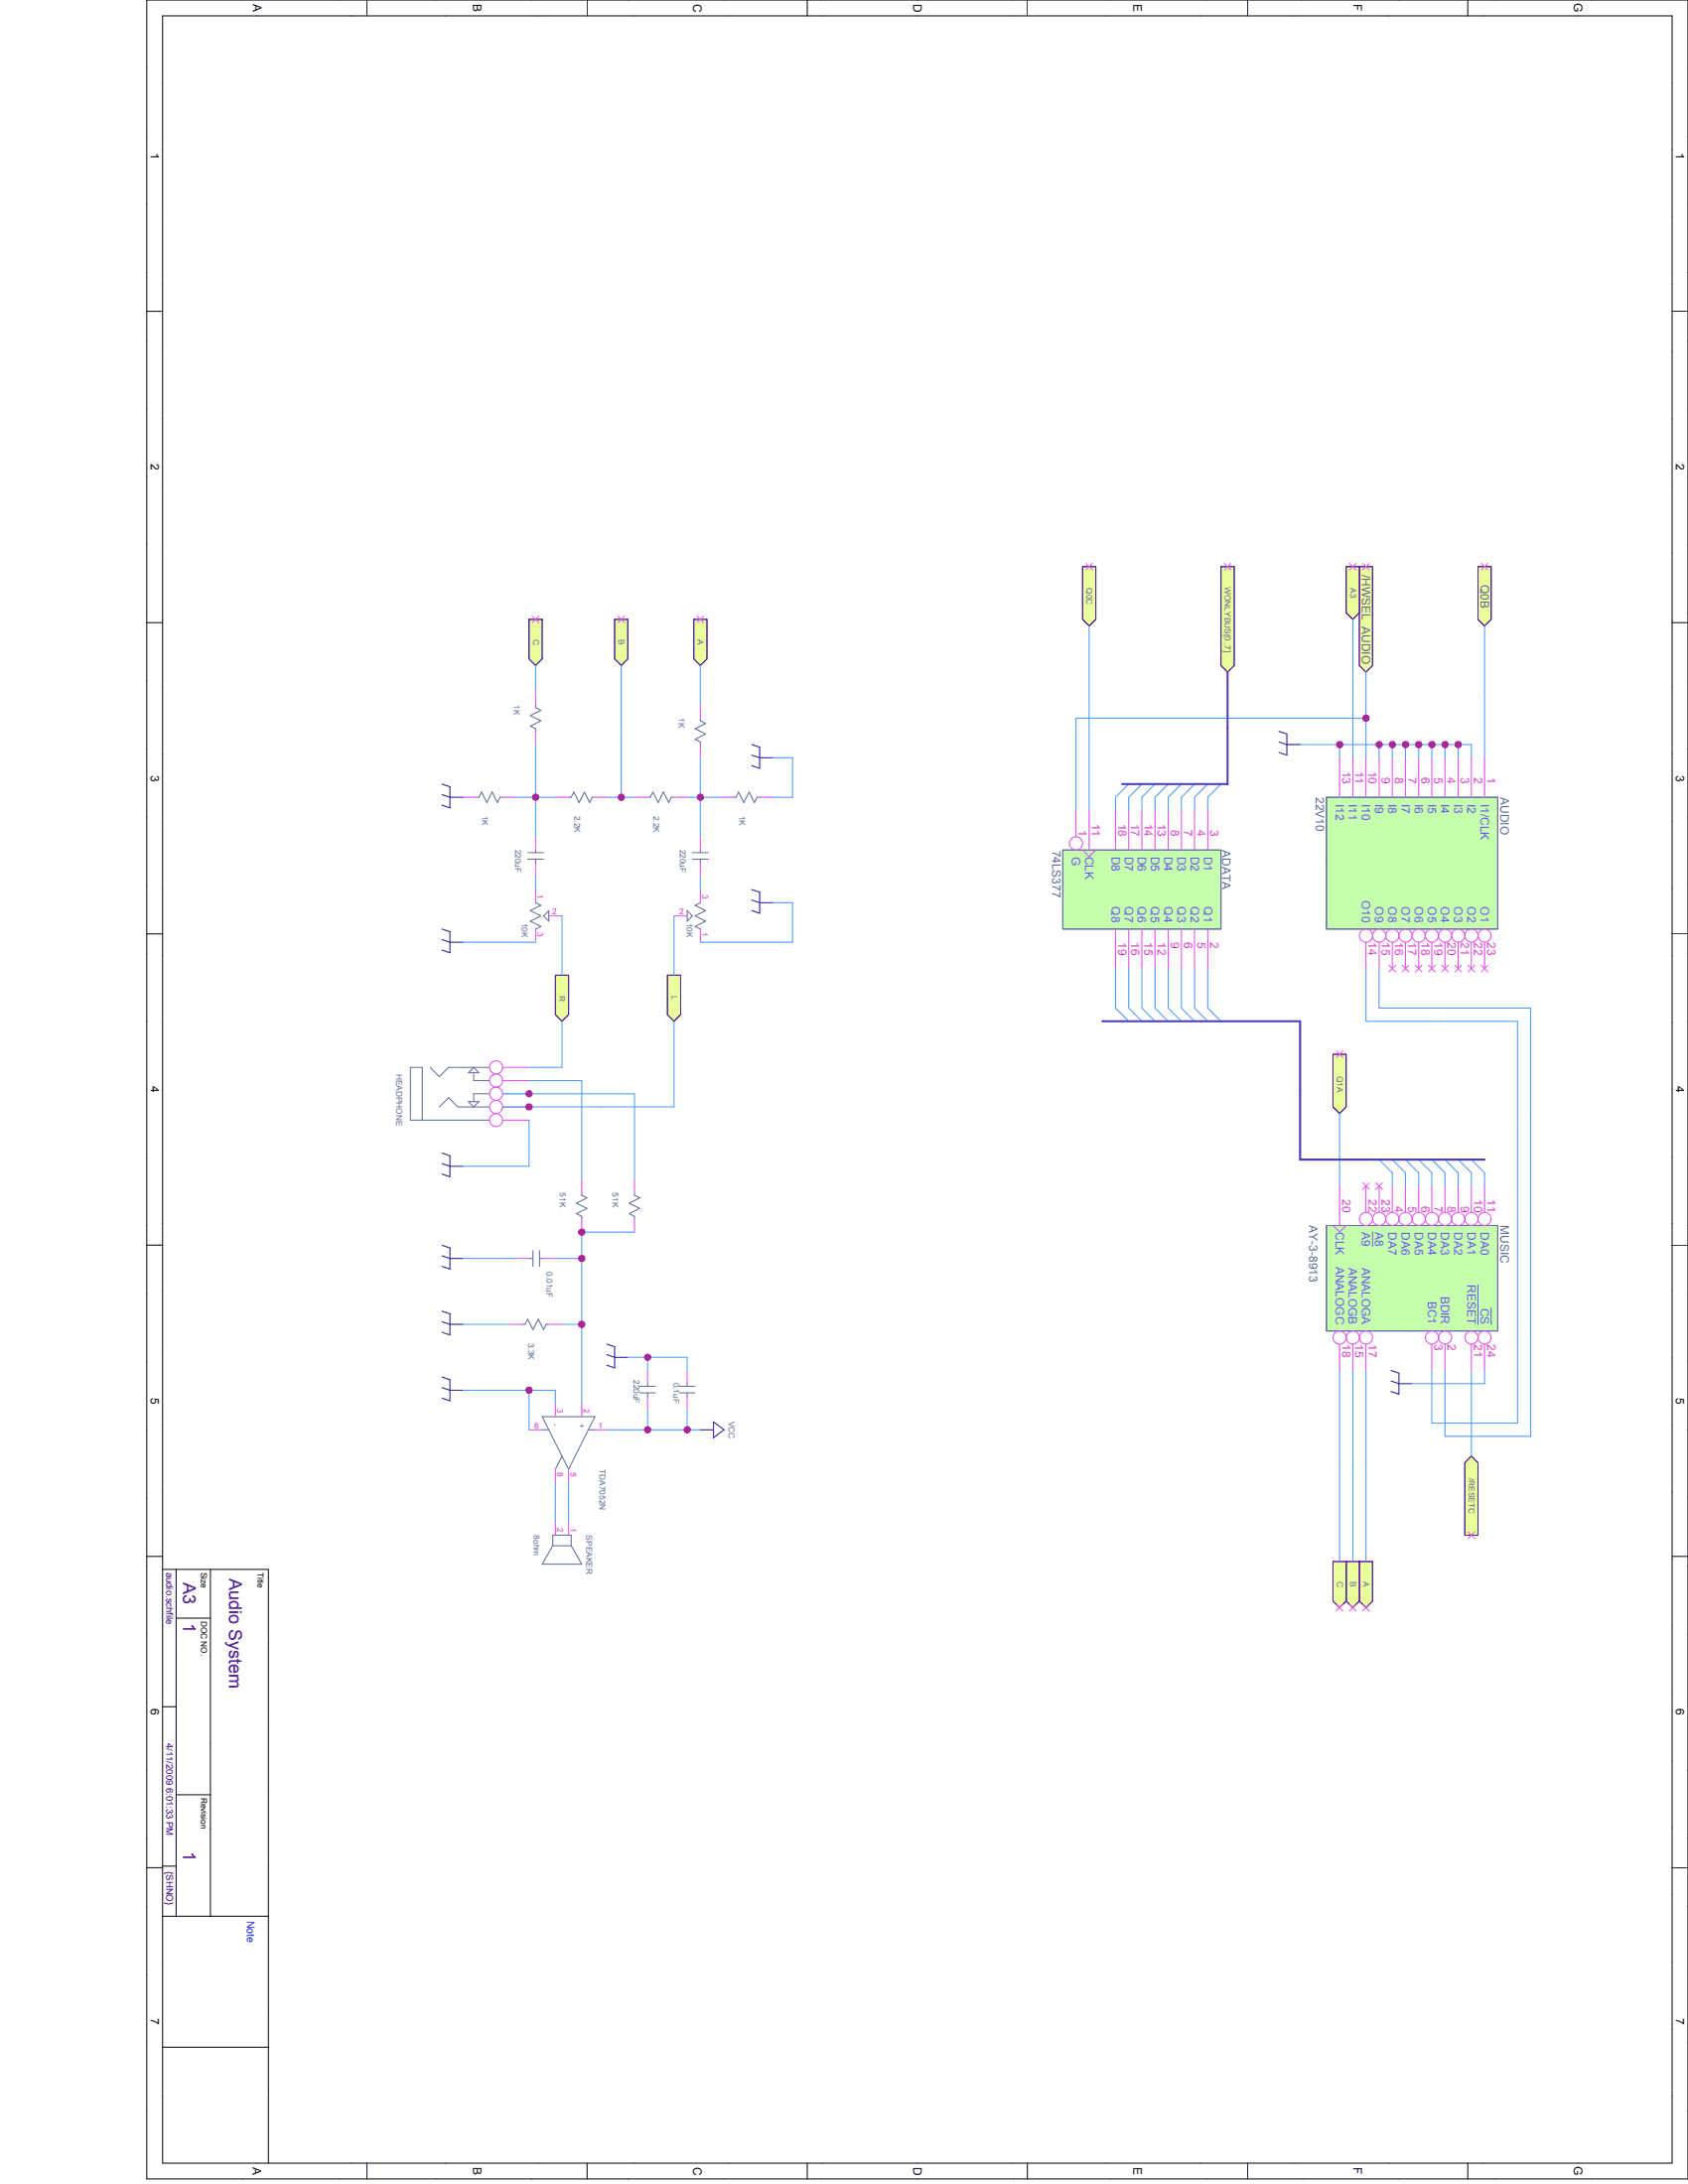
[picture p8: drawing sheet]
<svg xmlns="http://www.w3.org/2000/svg" width="216mm" height="279mm" viewBox="0 0 216 279" stroke-linecap="round" stroke-linejoin="round" font-family="sans-serif">
<g fill="none" stroke="#000" stroke-width=".13">
<path d="M18.8 0h197.1v278.8h-197.1zM20.8 2h193.1v274.7h-193.1zM46.9 0v2M75.1 0v2M103.3 0v2M131.4 0v2M159.6 0v2M187.7 0v2M18.8 39.8h2M213.9 39.8h2M18.8 79.7h2M213.9 79.7h2"/>
<path d="M18.8 119.5h2M213.9 119.5h2M18.8 159.3h2M213.9 159.3h2M18.8 199.1h2M213.9 199.1h2M20.8 200.8h13.5v75.9M20.8 218.3h1.7M22.5 200.8v44.3M22.5 207h4.4M26.9 200.8v44.3M18.8 238.9h2"/>
<path d="M20.8 238.7h1.7M22.5 229.6h4.4M213.9 238.9h2M20.8 245.1h13.5M20.8 261.9h13.6M46.9 276.7v2.1M75.1 276.7v2.1M103.3 276.7v2.1M131.4 276.7v2.1M159.6 276.7v2.1M187.7 276.7v2.1"/>
</g>
<path d="M22.5 245.1h.1M26.9 245.1h.1" fill="none" stroke="#31b34f" stroke-width=".13"/>
<g fill="none" stroke="#636ea1" stroke-width=".13">
<path d="M68.5 90.2v.3l.7 .4-1.4 .6 1.4 .7-1.4 .7 .7 .3v.4M89.6 91.9v.3l.7 .4-1.4 .6 1.4 .7-1.4 .7 .7 .3v.4M60.9 102h.4l.3-.7 .7 1.4 .6-1.4 .7 1.4 .4-.7h.3M67.5 109.9h2M67.5 109.1h2M68.5 108.7v.4M68.5 109.9v.5M68.5 115.5l.7 .3-1.4 .7 1.4 .7-1.4 .6 1.4 .7-.7 .4M70.2 116.5v1.3l-.7-.6zM72.7 102h.4l.3-.7 .7 1.4 .6-1.4 .7 1.4 .4-.7h.3M82.8 102h.4l.3-.7 .7 1.4 .7-1.4 .6 1.4 .4-.7h.3M87.9 116.5l.7 .7-.7 .6z"/>
<path d="M88.6 109.9h2M88.6 109.1h2M89.6 108.7v.4M89.6 109.9v.5M89.6 115.5l-.7 .3 1.4 .7-1.4 .7 1.4 .6-1.4 .7 .7 .4M93.8 102h.3l.4-.7 .6 1.4 .7-1.4 .7 1.4 .3-.7h.4M55 136.6l1.2 1.1 1.2-1.1h5.2M59.9 137.2l.7-.6 .7 .6zM60.6 137.2v1h2M62.6 139.9h-2v1M54 143.3v-6.7h-1.5v6.7h10.1M56.2 141.6l1.2-1.2 1.2 1.2h4"/>
<path d="M59.9 140.9h1.4l-.7 .7zM68.2 160v2M69 160v2M74.4 152.6v.3l.7 .3-1.4 .7 1.4 .7-1.4 .7 .7 .3v.3M81.1 152.6v.3l.7 .3-1.3 .7 1.3 .7-1.3 .7 .6 .3v.3M66.8 169.4h.4l.3-.6 .7 1.3 .6-1.3 .7 1.3 .4-.7h.3M67.7 161h.5M69 161h.4M81.8 178.2h2M81.8 177.4h2M82.8 177v.4M82.8 178.2v.5"/>
<path d="M86.9 178.2h2M86.9 177.4h2M87.9 177v.4M87.9 178.2v.5M69.4 181.2h6.7l-3.4 6.8zM69.4 182.9h.8M70.7 197.7l-1.3 2.4h5l-1.3-2.4M70.7 197.7h2.4M70.7 197.7v-1.3h2.4v1.3M71.9 186.3l-.9 1.7M75.2 182.9h.9"/>
</g>
<g fill="none" stroke="#e54fff" stroke-width=".13">
<path d="M68.5 88.5v1.7M68.5 93.6v1.7M89.6 90.2v1.7M89.6 95.3v1.6M59.2 102h1.7M64.3 102h1.7M68.5 107.1v1.6M68.5 110.4v1.7M68.5 113.8v1.7M68.5 118.9v1.6M70.2 117.2h1.7M71 102h1.7"/>
<path d="M76.1 102h1.7M81.1 102h1.7M86.2 102h1.7M86.2 117.2h1.7M89.6 107.1v1.6M89.6 110.4v1.7M89.6 113.8v1.7M89.6 118.9v1.6M92.1 102h1.7M97.2 102h1.7M64.3 136.6h3.4M64.3 138.2h3.4"/>
<path d="M64.3 139.9h3.4M64.3 141.6h3.4M64.3 143.3h3.4M74.4 150.9v1.7M74.4 155.9v1.7M81.1 150.9v1.7M81.1 155.9v1.7M65.1 169.4h1.7M66 161h1.7M69.4 161h1.6M70.2 169.4h1.7M71 179.5v1.7"/>
<path d="M74.4 179.5v1.7M82.8 175.3v1.7M82.8 178.7v1.7M87.9 175.3v1.7M87.9 178.7v1.7M67.7 182.9h1.7M71 188v1.7M71 194.7v1.7M72.7 188v1.7M72.7 194.7v1.7M76.1 182.9h1.7"/>
<circle cx="63.4" cy="139.9" r=".84"/>
<circle cx="63.5" cy="136.5" r=".84"/>
<circle cx="63.5" cy="138.2" r=".84"/>
<circle cx="63.5" cy="141.6" r=".84"/>
<circle cx="63.5" cy="143.3" r=".84"/>
</g>
<path d="M135.9 108.7h20.3v10.2h-20.3z" fill-rule="evenodd" fill="#c5ffad"/>
<path d="M135.9 108.7h20.3v10.2h-20.3z" fill="none" stroke="#636ea1" stroke-width=".13"/>
<g fill="none" stroke="#e54fff" stroke-width=".13">
<path d="M137.6 103.7v3.4M138.5 108.7l.8 .9 .9-.9M139.3 103.7v5M142.7 103.7v5M142.7 118.9v5M144.4 103.7v5M144.4 118.9v5M146 103.7v5M146 118.9v5M147.7 103.7v5M147.7 118.9v5M149.4 103.7v5"/>
<path d="M149.4 118.9v5M151.1 103.7v5M151.1 118.9v5M152.8 103.7v5M152.8 118.9v5M154.5 103.7v5M154.5 118.9v5"/>
<circle cx="137.6" cy="107.9" r=".84"/>
</g>
<path d="M169.7 102h21.9v16.9h-21.9z" fill-rule="evenodd" fill="#c5ffad"/>
<path d="M169.7 102h21.9v16.9h-21.9z" fill="none" stroke="#636ea1" stroke-width=".13"/>
<g fill="none" stroke="#e54fff" stroke-width=".13">
<path d="M171.3 96.9v5.1M173 96.9v5.1M174.7 96.9v5.1M176.4 96.9v5.1M178.1 96.9v5.1M179.8 96.9v5.1M181.5 96.9v5.1M183.1 96.9v5.1M184.8 96.9v5.1M186.5 96.9v5.1M188.2 96.9v5.1M189.9 96.9v5.1"/>
<path d="M174.7 120.5v3.4M176.4 120.5v3.4M177.7 123.5l.8 .8M178.1 120.5v3.4M178.5 123.5l-.8 .8M179.3 123.5l.9 .8M179.8 120.5v3.4M180.2 123.5l-.9 .8M181 123.5l.9 .8M181.5 120.5v3.4M181.9 123.5l-.9 .8M182.7 123.5l.9 .8"/>
<path d="M183.1 120.5v3.4M183.6 123.5l-.9 .8M184.4 123.5l.8 .8M184.8 120.5v3.4M185.2 123.5l-.8 .8M186.1 123.5l.8 .8M186.5 120.5v3.4M186.9 123.5l-.8 .8M187.8 123.5l.8 .8M188.2 120.5v3.4M188.6 123.5l-.8 .8M189.5 123.5l.8 .8"/>
<path d="M189.9 120.5v3.4M190.3 123.5l-.8 .8"/>
<circle cx="174.7" cy="119.7" r=".84"/>
<circle cx="176.4" cy="119.7" r=".84"/>
<circle cx="178.1" cy="119.7" r=".84"/>
<circle cx="179.8" cy="119.7" r=".84"/>
<circle cx="181.5" cy="119.7" r=".84"/>
<circle cx="183.1" cy="119.7" r=".84"/>
<circle cx="184.8" cy="119.7" r=".84"/>
<circle cx="186.5" cy="119.7" r=".84"/>
<circle cx="188.2" cy="119.7" r=".84"/>
<circle cx="189.9" cy="119.7" r=".84"/>
</g>
<path d="M169.7 156.8h21.9v13.5h-21.9z" fill-rule="evenodd" fill="#c5ffad"/>
<path d="M169.7 156.8h21.9v13.5h-21.9z" fill="none" stroke="#636ea1" stroke-width=".13"/>
<g fill="none" stroke="#e54fff" stroke-width=".13">
<path d="M170.5 156.8l.8 .8 .9-.8M171.3 151.7v5.1M174.3 151.3l.8 .8M174.7 151.7v3.4M175.1 151.3l-.8 .8M176 151.3l.8 .8M176.4 151.7v3.4M176.8 151.3l-.8 .8M178.1 151.7v3.4M179.8 151.7v3.4M181.5 151.7v3.4M183.1 151.7v3.4"/>
<path d="M184.8 151.7v3.4M186.5 151.7v3.4M188.2 151.7v3.4M189.9 151.7v3.4M171.3 172v3.3M173 172v3.3M174.7 172v3.3M183.1 172v3.3M184.8 172v3.3M188.2 172v3.3M189.9 172v3.3"/>
<circle cx="174.7" cy="155.9" r=".84"/>
<circle cx="176.4" cy="155.9" r=".84"/>
<circle cx="178.1" cy="155.9" r=".84"/>
<circle cx="179.8" cy="155.9" r=".84"/>
<circle cx="181.5" cy="155.9" r=".84"/>
<circle cx="183.1" cy="155.9" r=".84"/>
<circle cx="184.8" cy="155.9" r=".84"/>
<circle cx="186.5" cy="155.9" r=".84"/>
<circle cx="188.2" cy="155.9" r=".84"/>
<circle cx="189.9" cy="155.9" r=".84"/>
<circle cx="171.3" cy="171.1" r=".84"/>
<circle cx="173" cy="171.1" r=".84"/>
<circle cx="174.7" cy="171.1" r=".84"/>
<circle cx="183.1" cy="171.1" r=".84"/>
<circle cx="184.8" cy="171.1" r=".84"/>
<circle cx="188.2" cy="171.1" r=".84"/>
<circle cx="189.9" cy="171.1" r=".84"/>
</g>
<path d="M175.6 157.6v1.9M189 164.4v5M190.7 167.3v2.1" fill="none" stroke="#6a5afa" stroke-width=".13"/>
<path d="M88.7 79.2h1.7v5.1l-.8 .8-.9-.8z" fill-rule="evenodd" fill="#eafe9b"/>
<path d="M88.7 79.2h1.7v5.1l-.8 .8-.9-.8z" fill="none" stroke="#58209d" stroke-width=".13"/>
<path d="M89.2 78.8l.8 .9M90 78.8l-.8 .9" fill="none" stroke="#e54fff" stroke-width=".13"/>
<path d="M78.6 79.2h1.7v5.1l-.8 .8-.9-.8z" fill-rule="evenodd" fill="#eafe9b"/>
<path d="M78.6 79.2h1.7v5.1l-.8 .8-.9-.8z" fill="none" stroke="#58209d" stroke-width=".13"/>
<path d="M79 78.8l.9 .9M79.9 78.8l-.9 .9" fill="none" stroke="#e54fff" stroke-width=".13"/>
<path d="M67.7 79.2h1.7v5.1l-.9 .8-.8-.8z" fill-rule="evenodd" fill="#eafe9b"/>
<path d="M67.7 79.2h1.7v5.1l-.9 .8-.8-.8z" fill="none" stroke="#58209d" stroke-width=".13"/>
<path d="M68.1 78.8l.8 .9M68.9 78.8l-.8 .9" fill="none" stroke="#e54fff" stroke-width=".13"/>
<path d="M96.1 96.6l1.1 .3h1.7M96.1 95.3l1.1 .3v2.7l-1.1-.3M56.5 101.7l1 .3h1.7M56.5 100.3l1 .3v2.7l-1-.3M56.5 118.9l1 .3v2.7l-1-.4M96.1 113.8l1.1 .3v2.7l-1.1-.3M96.1 115.1l1.1 .4h1.7M56.5 120.2l1 .3h1.7" fill="none" stroke="#181a93" stroke-width=".13"/>
<path d="M85.4 124.8h1.7v5l-.9 .9-.8-.9z" fill-rule="evenodd" fill="#eafe9b"/>
<path d="M85.4 124.8h1.7v5l-.9 .9-.8-.9z" fill="none" stroke="#58209d" stroke-width=".13"/>
<path d="M71 124.8h1.7v5l-.8 .9-.9-.9z" fill-rule="evenodd" fill="#eafe9b"/>
<path d="M71 124.8h1.7v5l-.8 .9-.9-.9z" fill="none" stroke="#58209d" stroke-width=".13"/>
<path d="M56.5 148.9l1 .3h1.7M56.5 147.5l1 .4v2.6l-1-.3M56.5 159.3l1 .4v2.6l-1-.3M56.5 167.7l1 .4v2.7l-1-.4M56.5 176.2l1 .3v2.7l-1-.3M56.5 160.7l1 .3h1.7M56.5 169.1l1 .3h1.7M56.5 177.5l1 .4h1.7M77.6 173.3l1 .3h1.7M77.6 172l1 .3v2.7l-1-.3M89.6 182.9h1.7M91.3 181.9l1.3 1-1.3 1z" fill="none" stroke="#181a93" stroke-width=".13"/>
<path d="M189 72.5h1.7v6.7l-.8 .9-.9-.9z" fill-rule="evenodd" fill="#eafe9b"/>
<path d="M189 72.5h1.7v6.7l-.8 .9-.9-.9z" fill="none" stroke="#58209d" stroke-width=".13"/>
<path d="M189.5 72.1l.8 .8M190.3 72.1l-.8 .8" fill="none" stroke="#e54fff" stroke-width=".13"/>
<path d="M173.9 72.5h1.7v12.6l-.9 .9-.8-.9z" fill-rule="evenodd" fill="#eafe9b"/>
<path d="M173.9 72.5h1.7v12.6l-.9 .9-.8-.9z" fill="none" stroke="#58209d" stroke-width=".13"/>
<path d="M174.3 72.1l.8 .8M175.1 72.1l-.8 .8" fill="none" stroke="#e54fff" stroke-width=".13"/>
<path d="M172.2 72.5h1.7v5.9l-.9 .8-.8-.8z" fill-rule="evenodd" fill="#eafe9b"/>
<path d="M172.2 72.5h1.7v5.9l-.9 .8-.8-.8z" fill="none" stroke="#58209d" stroke-width=".13"/>
<path d="M172.6 72.1l.8 .8M173.4 72.1l-.8 .8" fill="none" stroke="#e54fff" stroke-width=".13"/>
<path d="M156.2 72.5h1.7v12.6l-.9 .9-.8-.9z" fill-rule="evenodd" fill="#eafe9b"/>
<path d="M156.2 72.5h1.7v12.6l-.9 .9-.8-.9z" fill="none" stroke="#58209d" stroke-width=".13"/>
<path d="M156.6 72.1l.8 .8M157.4 72.1l-.8 .8" fill="none" stroke="#e54fff" stroke-width=".13"/>
<path d="M163.6 94.9l1 .4h1.7M163.6 93.6l1 .3v2.7l-1-.3" fill="none" stroke="#181a93" stroke-width=".13"/>
<path d="M138.5 72.5h1.7v6.7l-.9 .9-.8-.9z" fill-rule="evenodd" fill="#eafe9b"/>
<path d="M138.5 72.5h1.7v6.7l-.9 .9-.8-.9z" fill="none" stroke="#58209d" stroke-width=".13"/>
<path d="M138.9 72.1l.8 .8M139.7 72.1l-.8 .8" fill="none" stroke="#e54fff" stroke-width=".13"/>
<path d="M170.5 134.9h1.7v6.7l-.9 .9-.8-.9z" fill-rule="evenodd" fill="#eafe9b"/>
<path d="M170.5 134.9h1.7v6.7l-.9 .9-.8-.9z" fill="none" stroke="#58209d" stroke-width=".13"/>
<path d="M170.9 134.4l.9 .9M171.8 134.4l-.9 .9" fill="none" stroke="#e54fff" stroke-width=".13"/>
<path d="M177.9 176.7l1 .3h1.7M177.9 175.3l1 .4v2.7l-1-.4" fill="none" stroke="#181a93" stroke-width=".13"/>
<path d="M187.4 187.1l.8-.8 .8 .8v9.3h-1.6z" fill-rule="evenodd" fill="#eafe9b"/>
<path d="M187.4 187.1l.8-.8 .8 .8v9.3h-1.6z" fill="none" stroke="#58209d" stroke-width=".13"/>
<path d="M187.8 196l.8 .8M188.6 196l-.8 .8" fill="none" stroke="#e54fff" stroke-width=".13"/>
<path d="M173.9 199.8h1.7v5l-.9 .9-.8-.9z" fill-rule="evenodd" fill="#eafe9b"/>
<path d="M173.9 199.8h1.7v5l-.9 .9-.8-.9z" fill="none" stroke="#58209d" stroke-width=".13"/>
<path d="M174.3 205.2l.8 .9M175.1 205.2l-.8 .9" fill="none" stroke="#e54fff" stroke-width=".13"/>
<path d="M172.2 199.8h1.7v5l-.9 .9-.8-.9z" fill-rule="evenodd" fill="#eafe9b"/>
<path d="M172.2 199.8h1.7v5l-.9 .9-.8-.9z" fill="none" stroke="#58209d" stroke-width=".13"/>
<path d="M172.6 205.2l.8 .9M173.4 205.2l-.8 .9" fill="none" stroke="#e54fff" stroke-width=".13"/>
<path d="M170.5 199.8h1.7v5l-.9 .9-.8-.9z" fill-rule="evenodd" fill="#eafe9b"/>
<path d="M170.5 199.8h1.7v5l-.9 .9-.8-.9z" fill="none" stroke="#58209d" stroke-width=".13"/>
<path d="M170.9 205.2l.9 .9M171.8 205.2l-.9 .9" fill="none" stroke="#e54fff" stroke-width=".13"/>
<g fill="none" stroke="#4b9cff" stroke-width=".13">
<path d="M173 79.2v17.7M68.5 85.1v3.4M68.5 95.3v11.8M79.5 85.1v16.9M89.6 85.1v5.1M89.6 96.9v10.2M98.9 96.9h2.5v5.1h-2.5M139.3 80.1v23.6M166.3 95.3h21.9v1.6M171.3 95.3v1.6M174.7 86v10.9M174.7 91.9h-37.1v11.8"/>
<path d="M176.4 95.3v1.6M178.1 95.3v1.6M179.8 95.3v1.6M181.5 95.3v1.6M183.1 95.3v1.6M184.8 95.3v1.6M186.5 95.3v1.6M189.9 80.1v16.8M66 102h5M68.5 112.1v1.7M71.9 117.2v7.6M77.8 102h3.3"/>
<path d="M86.2 117.2v7.6M87.9 102h4.2M89.6 112.1v1.7M98.9 115.5h2.5v5h-11.8M144.4 100.3l-1.7 1.7v1.7M146 100.3l-1.6 1.7v1.7M147.7 100.3l-1.7 1.7v1.7M149.4 100.3l-1.7 1.7v1.7M151.1 100.3l-1.7 1.7v1.7M152.8 100.3l-1.7 1.7v1.7M154.5 100.3l-1.7 1.7v1.7M156.2 100.3l-1.7 1.7v1.7"/>
<path d="M59.2 120.5h9.3M64.3 139.9h16.8v11M67.7 138.2h6.7v12.7M71.9 130.7v5.9h-4.2M86.2 130.7v10.9h-21.9M142.7 123.9v5.1l1.7 1.7M144.4 123.9v5.1l1.6 1.7M146 123.9v5.1l1.7 1.7M147.7 123.9v5.1l1.7 1.7M149.4 123.9v5.1l1.7 1.7M151.1 123.9v5.1l1.7 1.7M152.8 123.9v5.1l1.7 1.7"/>
<path d="M154.5 123.9v5.1l1.7 1.7M174.7 123.9v6.8h19.4v51.4h-11v-6.8M176.4 123.9v5.1h19.4v54.8h-11v-8.5M67.7 143.3v5.9h-8.5M81.1 157.6h-6.7v21.9M171.3 142.5v9.2M176.4 148.4l1.7 1.6v1.7M178.1 148.4l1.7 1.6v1.7M179.8 148.4l1.7 1.6v1.7M181.5 148.4l1.6 1.6v1.7M183.1 148.4l1.7 1.6v1.7M184.8 148.4l1.7 1.6v1.7"/>
<path d="M186.5 148.4l1.7 1.6v1.7M188.2 148.4l1.7 1.6v1.7M59.2 161h6.8M59.2 169.4h5.9M59.2 177.9h11.8v1.6M67.7 177.9v5M71 161h3.4M71.9 169.4h2.5M80.3 173.6h7.6v1.7M82.8 173.6v1.7M171.3 175.3v24.5M173 175.3v24.5"/>
<path d="M174.7 175.3v24.5M188.2 175.3v11M189.9 175.3v1.7h-9.3M71 189.7v5M72.7 189.7v5M77.8 182.9h11.8M82.8 180.4v2.5M87.9 180.4v2.5"/>
</g>
<path d="M157 86v14.3h-13.5M141 130.7h25.3v17.7h23.6" fill="none" stroke="#4b40d0" stroke-width=".27"/>
<circle cx="79.5" cy="102" r=".4" fill="#bf0a85"/>
<circle cx="79.5" cy="102" r=".4" fill="none" stroke="#bf0a85" stroke-width=".13"/>
<circle cx="89.6" cy="102" r=".4" fill="#bf0a85"/>
<circle cx="89.6" cy="102" r=".4" fill="none" stroke="#bf0a85" stroke-width=".13"/>
<circle cx="68.5" cy="102" r=".4" fill="#bf0a85"/>
<circle cx="68.5" cy="102" r=".4" fill="none" stroke="#bf0a85" stroke-width=".13"/>
<circle cx="74.4" cy="157.6" r=".4" fill="#bf0a85"/>
<circle cx="74.4" cy="157.6" r=".4" fill="none" stroke="#bf0a85" stroke-width=".13"/>
<circle cx="74.4" cy="161" r=".4" fill="#bf0a85"/>
<circle cx="74.4" cy="161" r=".4" fill="none" stroke="#bf0a85" stroke-width=".13"/>
<circle cx="67.7" cy="141.6" r=".4" fill="#bf0a85"/>
<circle cx="67.7" cy="141.6" r=".4" fill="none" stroke="#bf0a85" stroke-width=".13"/>
<circle cx="67.7" cy="139.9" r=".4" fill="#bf0a85"/>
<circle cx="67.7" cy="139.9" r=".4" fill="none" stroke="#bf0a85" stroke-width=".13"/>
<circle cx="74.4" cy="169.4" r=".4" fill="#bf0a85"/>
<circle cx="74.4" cy="169.4" r=".4" fill="none" stroke="#bf0a85" stroke-width=".13"/>
<circle cx="67.7" cy="177.9" r=".4" fill="#bf0a85"/>
<circle cx="67.7" cy="177.9" r=".4" fill="none" stroke="#bf0a85" stroke-width=".13"/>
<circle cx="87.9" cy="182.9" r=".4" fill="#bf0a85"/>
<circle cx="87.9" cy="182.9" r=".4" fill="none" stroke="#bf0a85" stroke-width=".13"/>
<circle cx="82.8" cy="173.6" r=".4" fill="#bf0a85"/>
<circle cx="82.8" cy="173.6" r=".4" fill="none" stroke="#bf0a85" stroke-width=".13"/>
<circle cx="82.8" cy="182.9" r=".4" fill="#bf0a85"/>
<circle cx="82.8" cy="182.9" r=".4" fill="none" stroke="#bf0a85" stroke-width=".13"/>
<circle cx="171.3" cy="95.3" r=".4" fill="#bf0a85"/>
<circle cx="171.3" cy="95.3" r=".4" fill="none" stroke="#bf0a85" stroke-width=".13"/>
<circle cx="186.5" cy="95.3" r=".4" fill="#bf0a85"/>
<circle cx="186.5" cy="95.3" r=".4" fill="none" stroke="#bf0a85" stroke-width=".13"/>
<circle cx="184.8" cy="95.3" r=".4" fill="#bf0a85"/>
<circle cx="184.8" cy="95.3" r=".4" fill="none" stroke="#bf0a85" stroke-width=".13"/>
<circle cx="183.1" cy="95.3" r=".4" fill="#bf0a85"/>
<circle cx="183.1" cy="95.3" r=".4" fill="none" stroke="#bf0a85" stroke-width=".13"/>
<circle cx="181.5" cy="95.3" r=".4" fill="#bf0a85"/>
<circle cx="181.5" cy="95.3" r=".4" fill="none" stroke="#bf0a85" stroke-width=".13"/>
<circle cx="179.8" cy="95.3" r=".4" fill="#bf0a85"/>
<circle cx="179.8" cy="95.3" r=".4" fill="none" stroke="#bf0a85" stroke-width=".13"/>
<circle cx="178.1" cy="95.3" r=".4" fill="#bf0a85"/>
<circle cx="178.1" cy="95.3" r=".4" fill="none" stroke="#bf0a85" stroke-width=".13"/>
<circle cx="176.4" cy="95.3" r=".4" fill="#bf0a85"/>
<circle cx="176.4" cy="95.3" r=".4" fill="none" stroke="#bf0a85" stroke-width=".13"/>
<circle cx="174.7" cy="91.9" r=".4" fill="#bf0a85"/>
<circle cx="174.7" cy="91.9" r=".4" fill="none" stroke="#bf0a85" stroke-width=".13"/>
<g font-size="2.3" fill="#420084">
<text x="23.4" y="202.4" transform="rotate(90 23.4 202.4)">A3</text>
<text x="29.3" y="202" transform="rotate(90 29.3 202)">Audio System</text>
<text x="23.4" y="207.7" transform="rotate(90 23.4 207.7)">1</text>
<text x="23.4" y="236.9" transform="rotate(90 23.4 236.9)">1</text>
</g>
<g font-size="1.5">
<text x="32.3" y=".5" transform="rotate(90 32.3 .5)">A</text>
<text x="60.5" y=".5" transform="rotate(90 60.5 .5)">B</text>
<text x="88.7" y=".5" transform="rotate(90 88.7 .5)">C</text>
<text x="116.8" y=".5" transform="rotate(90 116.8 .5)">D</text>
<text x="145" y=".5" transform="rotate(90 145 .5)">E</text>
<text x="173.1" y=".6" transform="rotate(90 173.1 .6)">F</text>
<text x="201.3" y=".4" transform="rotate(90 201.3 .4)">G</text>
<text x="19.3" y="19.5" transform="rotate(90 19.3 19.5)">1</text>
<text x="214.4" y="19.5" transform="rotate(90 214.4 19.5)">1</text>
<text x="19.3" y="59.3" transform="rotate(90 19.3 59.3)">2</text>
<text x="214.4" y="59.3" transform="rotate(90 214.4 59.3)">2</text>
<text x="19.3" y="99.1" transform="rotate(90 19.3 99.1)">3</text>
<text x="214.4" y="99.1" transform="rotate(90 214.4 99.1)">3</text>
<text x="19.3" y="139" transform="rotate(90 19.3 139)">4</text>
<text x="214.4" y="139" transform="rotate(90 214.4 139)">4</text>
<text x="19.3" y="178.8" transform="rotate(90 19.3 178.8)">5</text>
<text x="214.4" y="178.8" transform="rotate(90 214.4 178.8)">5</text>
<text x="19.3" y="218.6" transform="rotate(90 19.3 218.6)">6</text>
<text x="214.4" y="218.6" transform="rotate(90 214.4 218.6)">6</text>
<text x="19.3" y="258.2" transform="rotate(90 19.3 258.2)">7</text>
<text x="214.4" y="258.2" transform="rotate(90 214.4 258.2)">7</text>
<text x="32.3" y="277.2" transform="rotate(90 32.3 277.2)">A</text>
<text x="60.5" y="277.2" transform="rotate(90 60.5 277.2)">B</text>
<text x="88.7" y="277.2" transform="rotate(90 88.7 277.2)">C</text>
<text x="116.8" y="277.2" transform="rotate(90 116.8 277.2)">D</text>
<text x="145" y="277.2" transform="rotate(90 145 277.2)">E</text>
<text x="173.1" y="277.3" transform="rotate(90 173.1 277.3)">F</text>
<text x="201.3" y="277.2" transform="rotate(90 201.3 277.2)">G</text>
</g>
<g font-size="1.5" fill="#546e96">
<text x="174.2" y="73.5" transform="rotate(90 174.2 73.5)">/HWSEL_AUDIO</text>
<text x="189.4" y="74.8" transform="rotate(90 189.4 74.8)">Q0B</text>
<text x="168.3" y="102" transform="rotate(90 168.3 102)">22V10</text>
<text x="191.9" y="102" transform="rotate(90 191.9 102)">AUDIO</text>
<text x="134.6" y="108.8" transform="rotate(90 134.6 108.8)">74LS377</text>
<text x="156.3" y="108.7" transform="rotate(90 156.3 108.7)">ADATA</text>
<text x="167.5" y="156.8" transform="rotate(90 167.5 156.8)">AY-3-8913</text>
<text x="191.9" y="156.8" transform="rotate(90 191.9 156.8)">MUSIC</text>
</g>
<g font-size="1.5" fill="#df38af">
<text x="171.7" y="98.6" transform="rotate(90 171.7 98.6)">13</text>
<text x="173.4" y="98.6" transform="rotate(90 173.4 98.6)">11</text>
<text x="175" y="98.6" transform="rotate(90 175 98.6)">10</text>
<text x="176.7" y="99.5" transform="rotate(90 176.7 99.5)">9</text>
<text x="178.4" y="99.5" transform="rotate(90 178.4 99.5)">8</text>
<text x="180.1" y="99.5" transform="rotate(90 180.1 99.5)">7</text>
<text x="181.8" y="99.5" transform="rotate(90 181.8 99.5)">6</text>
<text x="183.5" y="99.5" transform="rotate(90 183.5 99.5)">5</text>
<text x="185.2" y="99.5" transform="rotate(90 185.2 99.5)">4</text>
<text x="186.8" y="99.5" transform="rotate(90 186.8 99.5)">3</text>
<text x="188.5" y="99.5" transform="rotate(90 188.5 99.5)">2</text>
<text x="190.2" y="99.5" transform="rotate(90 190.2 99.5)">1</text>
<text x="138" y="106.2" transform="rotate(90 138 106.2)">1</text>
<text x="139.6" y="105.4" transform="rotate(90 139.6 105.4)">11</text>
<text x="143" y="105.4" transform="rotate(90 143 105.4)">18</text>
<text x="144.7" y="105.4" transform="rotate(90 144.7 105.4)">17</text>
<text x="146.4" y="105.4" transform="rotate(90 146.4 105.4)">14</text>
<text x="148.1" y="105.4" transform="rotate(90 148.1 105.4)">13</text>
<text x="149.8" y="106.2" transform="rotate(90 149.8 106.2)">8</text>
<text x="151.4" y="106.2" transform="rotate(90 151.4 106.2)">7</text>
<text x="153.1" y="106.2" transform="rotate(90 153.1 106.2)">4</text>
<text x="154.8" y="106.2" transform="rotate(90 154.8 106.2)">3</text>
<text x="143" y="120.5" transform="rotate(90 143 120.5)">19</text>
<text x="144.7" y="120.5" transform="rotate(90 144.7 120.5)">16</text>
<text x="146.4" y="120.5" transform="rotate(90 146.4 120.5)">15</text>
<text x="148.1" y="120.5" transform="rotate(90 148.1 120.5)">12</text>
<text x="149.8" y="120.5" transform="rotate(90 149.8 120.5)">9</text>
<text x="151.4" y="120.5" transform="rotate(90 151.4 120.5)">6</text>
<text x="153.1" y="120.5" transform="rotate(90 153.1 120.5)">5</text>
<text x="154.8" y="120.5" transform="rotate(90 154.8 120.5)">2</text>
<text x="175" y="120.5" transform="rotate(90 175 120.5)">14</text>
<text x="176.7" y="120.5" transform="rotate(90 176.7 120.5)">15</text>
<text x="178.4" y="120.5" transform="rotate(90 178.4 120.5)">16</text>
<text x="180.1" y="120.5" transform="rotate(90 180.1 120.5)">17</text>
<text x="181.8" y="120.5" transform="rotate(90 181.8 120.5)">18</text>
<text x="183.5" y="120.5" transform="rotate(90 183.5 120.5)">19</text>
<text x="185.2" y="120.5" transform="rotate(90 185.2 120.5)">20</text>
<text x="186.8" y="120.5" transform="rotate(90 186.8 120.5)">21</text>
<text x="188.5" y="120.5" transform="rotate(90 188.5 120.5)">22</text>
<text x="190.2" y="120.5" transform="rotate(90 190.2 120.5)">23</text>
<text x="171.7" y="153.4" transform="rotate(90 171.7 153.4)">20</text>
<text x="175" y="153.4" transform="rotate(90 175 153.4)">22</text>
<text x="176.7" y="153.4" transform="rotate(90 176.7 153.4)">23</text>
<text x="178.4" y="154.3" transform="rotate(90 178.4 154.3)">4</text>
<text x="180.1" y="154.3" transform="rotate(90 180.1 154.3)">5</text>
<text x="181.8" y="154.3" transform="rotate(90 181.8 154.3)">6</text>
<text x="183.5" y="154.3" transform="rotate(90 183.5 154.3)">7</text>
<text x="185.2" y="154.3" transform="rotate(90 185.2 154.3)">8</text>
<text x="186.8" y="154.3" transform="rotate(90 186.8 154.3)">9</text>
<text x="188.5" y="153.4" transform="rotate(90 188.5 153.4)">10</text>
<text x="190.2" y="153.4" transform="rotate(90 190.2 153.4)">11</text>
<text x="171.7" y="172" transform="rotate(90 171.7 172)">18</text>
<text x="173.4" y="172" transform="rotate(90 173.4 172)">15</text>
<text x="175" y="172" transform="rotate(90 175 172)">17</text>
<text x="183.5" y="172" transform="rotate(90 183.5 172)">3</text>
<text x="185.2" y="172" transform="rotate(90 185.2 172)">2</text>
<text x="188.5" y="172" transform="rotate(90 188.5 172)">21</text>
<text x="190.2" y="172" transform="rotate(90 190.2 172)">24</text>
</g>
<g font-size="1.5" fill="#6a5afa">
<text x="170.8" y="102.8" transform="rotate(90 170.8 102.8)">I12</text>
<text x="172.5" y="102.8" transform="rotate(90 172.5 102.8)">I11</text>
<text x="174.2" y="102.8" transform="rotate(90 174.2 102.8)">I10</text>
<text x="175.9" y="102.8" transform="rotate(90 175.9 102.8)">I9</text>
<text x="177.6" y="102.8" transform="rotate(90 177.6 102.8)">I8</text>
<text x="179.3" y="102.8" transform="rotate(90 179.3 102.8)">I7</text>
<text x="180.9" y="102.8" transform="rotate(90 180.9 102.8)">I6</text>
<text x="182.6" y="102.8" transform="rotate(90 182.6 102.8)">I5</text>
<text x="184.3" y="102.8" transform="rotate(90 184.3 102.8)">I4</text>
<text x="186" y="102.8" transform="rotate(90 186 102.8)">I3</text>
<text x="187.7" y="102.8" transform="rotate(90 187.7 102.8)">I2</text>
<text x="189.4" y="102.8" transform="rotate(90 189.4 102.8)">I1/CLK</text>
<text x="137.1" y="109.6" transform="rotate(90 137.1 109.6)">G</text>
<text x="138.8" y="109.6" transform="rotate(90 138.8 109.6)">CLK</text>
<text x="142.2" y="109.6" transform="rotate(90 142.2 109.6)">D8</text>
<text x="143.9" y="109.6" transform="rotate(90 143.9 109.6)">D7</text>
<text x="145.5" y="109.6" transform="rotate(90 145.5 109.6)">D6</text>
<text x="147.2" y="109.6" transform="rotate(90 147.2 109.6)">D5</text>
<text x="148.9" y="109.6" transform="rotate(90 148.9 109.6)">D4</text>
<text x="150.6" y="109.6" transform="rotate(90 150.6 109.6)">D3</text>
<text x="152.3" y="109.6" transform="rotate(90 152.3 109.6)">D2</text>
<text x="154" y="109.6" transform="rotate(90 154 109.6)">D1</text>
<text x="142.2" y="116" transform="rotate(90 142.2 116)">Q8</text>
<text x="143.9" y="116" transform="rotate(90 143.9 116)">Q7</text>
<text x="145.5" y="116" transform="rotate(90 145.5 116)">Q6</text>
<text x="147.2" y="116" transform="rotate(90 147.2 116)">Q5</text>
<text x="148.9" y="116" transform="rotate(90 148.9 116)">Q4</text>
<text x="150.6" y="116" transform="rotate(90 150.6 116)">Q3</text>
<text x="152.3" y="116" transform="rotate(90 152.3 116)">Q2</text>
<text x="154" y="116" transform="rotate(90 154 116)">Q1</text>
<text x="174.2" y="115.2" transform="rotate(90 174.2 115.2)">O10</text>
<text x="175.9" y="116" transform="rotate(90 175.9 116)">O9</text>
<text x="177.6" y="116" transform="rotate(90 177.6 116)">O8</text>
<text x="179.3" y="116" transform="rotate(90 179.3 116)">O7</text>
<text x="180.9" y="116" transform="rotate(90 180.9 116)">O6</text>
<text x="182.6" y="116" transform="rotate(90 182.6 116)">O5</text>
<text x="184.3" y="116" transform="rotate(90 184.3 116)">O4</text>
<text x="186" y="116" transform="rotate(90 186 116)">O3</text>
<text x="187.7" y="116" transform="rotate(90 187.7 116)">O2</text>
<text x="189.4" y="116" transform="rotate(90 189.4 116)">O1</text>
<text x="170.8" y="157.6" transform="rotate(90 170.8 157.6)">CLK</text>
<text x="174.2" y="157.6" transform="rotate(90 174.2 157.6)">A9</text>
<text x="175.9" y="157.6" transform="rotate(90 175.9 157.6)">A8</text>
<text x="177.6" y="157.6" transform="rotate(90 177.6 157.6)">DA7</text>
<text x="179.3" y="157.6" transform="rotate(90 179.3 157.6)">DA6</text>
<text x="180.9" y="157.6" transform="rotate(90 180.9 157.6)">DA5</text>
<text x="182.6" y="157.6" transform="rotate(90 182.6 157.6)">DA4</text>
<text x="184.3" y="157.6" transform="rotate(90 184.3 157.6)">DA3</text>
<text x="186" y="157.6" transform="rotate(90 186 157.6)">DA2</text>
<text x="187.7" y="157.6" transform="rotate(90 187.7 157.6)">DA1</text>
<text x="189.4" y="157.6" transform="rotate(90 189.4 157.6)">DA0</text>
<text x="170.8" y="162" transform="rotate(90 170.8 162)">ANALOGC</text>
<text x="172.5" y="162.1" transform="rotate(90 172.5 162.1)">ANALOGB</text>
<text x="174.2" y="162.1" transform="rotate(90 174.2 162.1)">ANALOGA</text>
<text x="182.6" y="166.5" transform="rotate(90 182.6 166.5)">BC1</text>
<text x="184.3" y="165.8" transform="rotate(90 184.3 165.8)">BDIR</text>
<text x="187.7" y="164.4" transform="rotate(90 187.7 164.4)">RESET</text>
<text x="189.4" y="167.3" transform="rotate(90 189.4 167.3)">CS</text>
</g>
<text font-size="1.4" fill="#1021ff" x="31.6" y="245.7" transform="rotate(90 31.6 245.7)">Note</text>
<g font-size="1.2" fill="#420084">
<text x="21.3" y="201.1" transform="rotate(90 21.3 201.1)">audio.schfile</text>
<text x="21.3" y="223" transform="rotate(90 21.3 223)">4/11/2009 6:01:33 PM</text>
<text x="21.3" y="239.4" transform="rotate(90 21.3 239.4)">{SHNO}</text>
</g>
<g font-size="1.1" fill="#546e96">
<text x="139" y="75.2" transform="rotate(90 139 75.2)">Q0C</text>
<text x="156.7" y="75.1" transform="rotate(90 156.7 75.1)">WONLYBUS[0..7]</text>
<text x="172.7" y="75.2" transform="rotate(90 172.7 75.2)">A3</text>
<text x="68.2" y="81.8" transform="rotate(90 68.2 81.8)">C</text>
<text x="79.1" y="81.8" transform="rotate(90 79.1 81.8)">B</text>
<text x="89.2" y="81.8" transform="rotate(90 89.2 81.8)">A</text>
<text x="65.7" y="90.2" transform="rotate(90 65.7 90.2)">1K</text>
<text x="86.8" y="91.9" transform="rotate(90 86.8 91.9)">1K</text>
<text x="61.7" y="104.4" transform="rotate(90 61.7 104.4)">1K</text>
<text x="73.5" y="104.4" transform="rotate(90 73.5 104.4)">2.2K</text>
<text x="83.6" y="104.4" transform="rotate(90 83.6 104.4)">2.2K</text>
<text x="94.5" y="104.4" transform="rotate(90 94.5 104.4)">1K</text>
<text x="65.9" y="108.7" transform="rotate(90 65.9 108.7)">220uF</text>
<text x="87" y="108.7" transform="rotate(90 87 108.7)">220uF</text>
<text x="66.7" y="118.1" transform="rotate(90 66.7 118.1)">10K</text>
<text x="87.8" y="118.1" transform="rotate(90 87.8 118.1)">10K</text>
<text x="71.5" y="127.3" transform="rotate(90 71.5 127.3)">R</text>
<text x="85.9" y="127.4" transform="rotate(90 85.9 127.4)">L</text>
<text x="50.7" y="137.4" transform="rotate(90 50.7 137.4)">HEADPHONE</text>
<text x="171" y="137.6" transform="rotate(90 171 137.6)">Q1A</text>
<text x="71.6" y="152.6" transform="rotate(90 71.6 152.6)">51K</text>
<text x="78.4" y="152.6" transform="rotate(90 78.4 152.6)">51K</text>
<text x="69.9" y="162.7" transform="rotate(90 69.9 162.7)">0.01uF</text>
<text x="67.6" y="171.8" transform="rotate(90 67.6 171.8)">3.3K</text>
<text x="81.1" y="176.5" transform="rotate(90 81.1 176.5)">220uF</text>
<text x="86.1" y="176.9" transform="rotate(90 86.1 176.9)">0.1uF</text>
<text x="93.2" y="181.8" transform="rotate(90 93.2 181.8)">VCC</text>
<text x="76.7" y="188" transform="rotate(90 76.7 188)">TDA7052N</text>
<text x="187.8" y="189.1" transform="rotate(90 187.8 189.1)">/RESETC</text>
<text x="68.2" y="196.4" transform="rotate(90 68.2 196.4)">8ohm</text>
<text x="75" y="196.4" transform="rotate(90 75 196.4)">SPEAKER</text>
<text x="171" y="202.3" transform="rotate(90 171 202.3)">C</text>
<text x="172.7" y="202.4" transform="rotate(90 172.7 202.4)">B</text>
<text x="174.4" y="202.4" transform="rotate(90 174.4 202.4)">A</text>
</g>
<g font-size="1.1" fill="#df38af">
<text x="68.7" y="114.5" transform="rotate(90 68.7 114.5)">1</text>
<text x="68.7" y="119.3" transform="rotate(90 68.7 119.3)">3</text>
<text x="70.6" y="117">2</text>
<text x="86.9" y="117">2</text>
<text x="89.8" y="114.5" transform="rotate(90 89.8 114.5)">3</text>
<text x="89.8" y="119.3" transform="rotate(90 89.8 119.3)">1</text>
<text x="68.3" y="182.7">6</text>
<text x="71.3" y="180.2" transform="rotate(90 71.3 180.2)">3</text>
<text x="74.6" y="180.2" transform="rotate(90 74.6 180.2)">2</text>
<text x="76.5" y="182.7">1</text>
<text x="71.3" y="188.4" transform="rotate(90 71.3 188.4)">8</text>
<text x="73" y="188.4" transform="rotate(90 73 188.4)">5</text>
<text x="71.3" y="195.4" transform="rotate(90 71.3 195.4)">2</text>
<text x="73" y="195.4" transform="rotate(90 73 195.4)">1</text>
</g>
<g font-size="1.1" fill="#6a5afa">
<text x="70.7" y="182.1" transform="rotate(90 70.7 182.1)">-</text>
<text x="74.1" y="182.1" transform="rotate(90 74.1 182.1)">+</text>
</g>
<g font-size="1.1">
<text x="25.7" y="201.1" transform="rotate(90 25.7 201.1)">Size</text>
<text x="33" y="201.1" transform="rotate(90 33 201.1)">Title</text>
<text x="25.7" y="207.4" transform="rotate(90 25.7 207.4)">DOC NO.</text>
<text x="25.7" y="229.9" transform="rotate(90 25.7 229.9)">Revision</text>
</g>
</svg>
